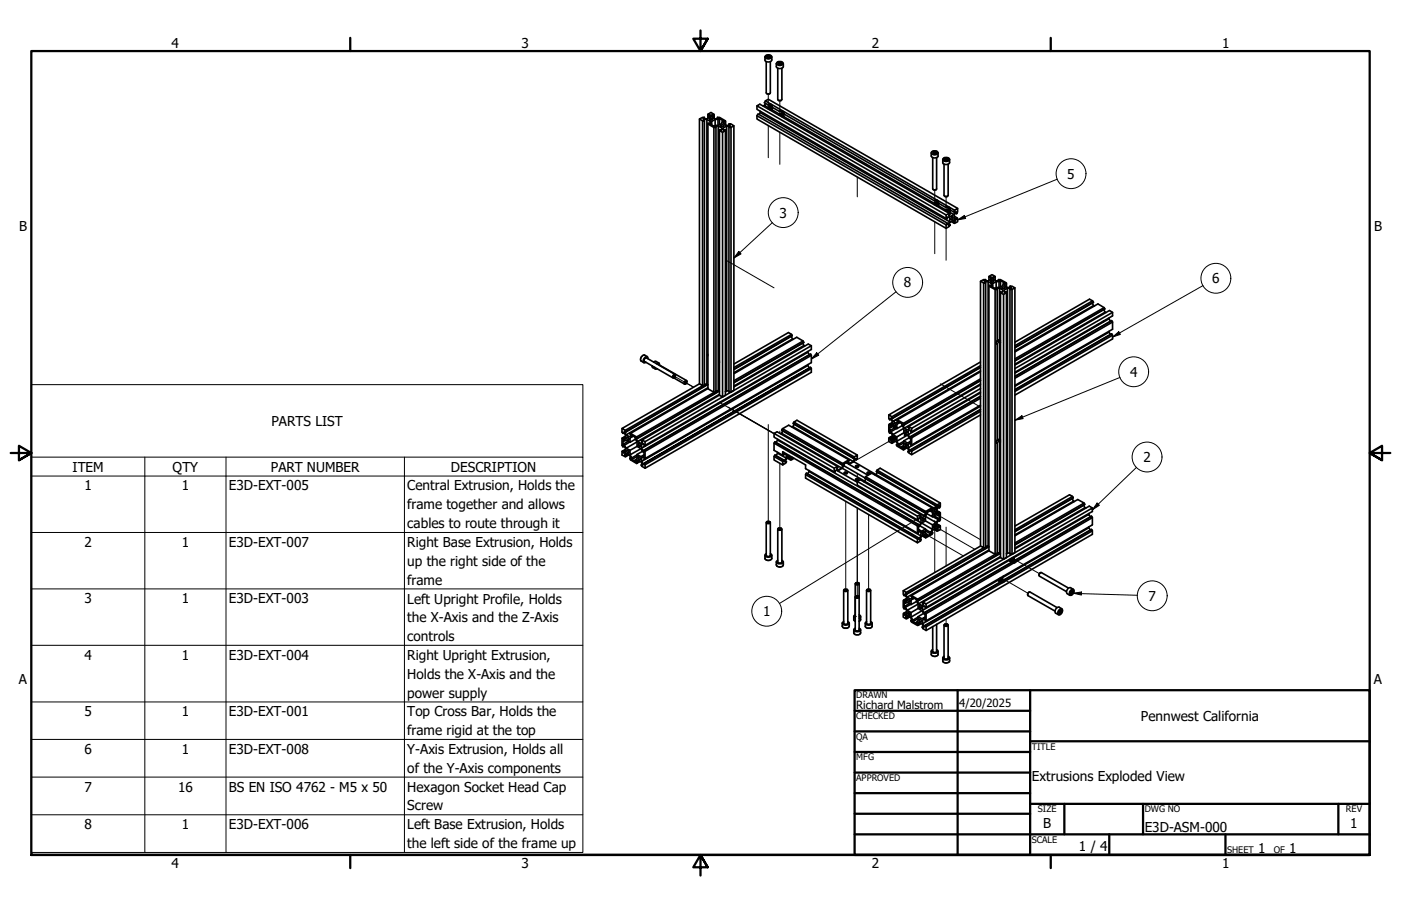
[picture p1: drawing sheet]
<svg xmlns="http://www.w3.org/2000/svg" width="432mm" height="279mm" viewBox="0 0 432 279" stroke-linecap="round" stroke-linejoin="round" font-family="sans-serif">
<!-- layer: Tweak Trail (ANSI) -->
<g fill="none" stroke="#000" stroke-width=".31">
<path d="M236.8 29v4.6M236.8 38.8v9.8M240.3 31.1v4.6M240.3 40.8v9.9M264.2 54.6v6.1M288.1 58.6v4.6M288.1 68.4v9.8M291.6 60.6v4.7M291.6 70.4v9.9M223.6 80.1l15 8.7M207.8 116l5.9 3.4M211.3 118l2.5 1.4"/>
<path d="M289.8 118.4l12.4 7.1M221.7 124.1l16.6 9.6M224.4 125.5l14.2 8.2-13.2-7.7M236.8 130.9v30.1M240.3 133v.6M278.6 133.5l-14.4 8.2M240.3 142.9v20.2M260.7 154.6v27.4M264.2 146v1.1M264.2 156.7v27.3M267.7 158.7v23.3M290.1 159.4l12.1 7"/>
<path d="M286.6 165.5l10.3 5.9M288.1 160.5v16M289.8 163.3l10.7 6.1M291.6 162.6v11.9M308.5 178.1l8.3 4.8M311.9 172.1l8.5 4.8M291.6 190.8v1.9"/>
</g>
<!-- layer: Visible (ANSI) -->
<g fill="none" stroke="#000" stroke-width=".51">
<path d="M236.2 19v9.6a.79 .79 0 0 0 1.2 0v-9.6M236.3 17.4l.4-.3 .5 .2 .2 .3-1 .1zM236.7 17.7l.3 .1M236.7 17.1l-.1 .6M237.2 17.3v.4M239.5 19.2l.7-.2a1.03 1.03 0 0 1 1.2 .6v1a1.3 1.3 0 0 1-2.1 0zM239.8 19.4l.4-.2 .5 .1 .2 .3-.4 .3-.5-.2zM240.2 19.7l.4 .1M240.2 19.2l-.1 .6M240.7 19.3v.4M215.6 36.7l.9-.5h.6l-.4 .2 .3 .2h.9l1-.6v-.5l-.3-.2-.4 .3v-.4l.9-.5 .9 .5v.4l-.4-.3-.3 .2v.5l1.1 .6h.9l.3-.2-.5-.2h.6l1.9 1.1v.3l-.5-.3-.2 .2v.5l1.1 .7h.8l.3-.2-.4-.3h.6l.9 .6-.9 .5h-.6l.4-.2-.3-.2h-.8l-1.1 .6v.5l.2 .2 .5-.3v.4l-.9 .5-1-.5v-.4l.5 .3 .3-.2v-.5l-1.1-.6h-.9l-.3 .2 .5 .2h-.7l-1.8-1.1v-.3l.4 .2 .3-.1v-.5l-1-.7h-.9l-.3 .2 .4 .3h-.6zM215.6 36.7v81.7l.9 .5v-81.6"/>
<path d="M217 36.8v.3M217.1 37.3v81.6h-.6M217.1 36.2v.4M217.9 36.8v81.7h-.8M218.2 38.2v81.7l1.8 1.1v-81.7M218.2 35.2v1.2M218.6 35.3v.8M218.7 36.6a.44 .44 0 0 1 .6-.2 .44 .44 0 0 1 .2 .5l-.7 .1zM219.3 37.5l1.1-.7h.9l.4-.2 1.2 .7-.4 .2v.5l-1.1 .7h-.9l-.4 .2-1.3-.7 .5-.2zM219.3 38v.5M219.6 35.3v.8M220 35.2v1.2v-.8"/>
<path d="M220.4 36.8v1.9M220.5 38.9v.3M220.7 39.3v81.7h-.7M221.1 36.2v.4M221.3 36.8v1.9M221.4 38.9v81.6h-.7M221.7 36.6v1.9M222.2 38.6h.9a.44 .44 0 0 1-.5 .5 .44 .44 0 0 1-.4-.5zM223.1 37.3v.9M223.6 37.3v1.2M224 38.9v81.6l-.4 .2M224.7 39.3v81.7h.6v-81.7"/>
<path d="M224.7 38.2v.5M224.8 38.9v.3M226.2 38.8v81.6l-.9 .6M233.3 32.6v1.1l58.3 33.7M233.3 35.7v1l58.3 33.7M234.3 34.3v.4l58.4 33.7M234.3 34.7l-.4 .6M235.6 32.5l-.4 .2M235.9 31.1l-.3 .6 1.1 .6M236 31.9l-.4 .6 58.3 33.7M236.3 28.9h.9M236.6 33.5l.7 .1 .1 .4"/>
<path d="M236.7 33.1l1.3 .7-.4-.8-.9 .1 .7 .1 .6 .6M237 32.3l1 .6M238 33l-.4-.5-.9-.2a.79 .79 0 0 1 .9-.1 .79 .79 0 0 1 .4 .9l2.2 1.3M239.7 21v9.7a.79 .79 0 0 0 1.3 0v-9.7M239.9 30.9h.9M240.1 35.5l.7 .1 .2 .4M240.3 35.2l.8-.2 .5 .9-.4-.5zM240.3 35.2l1.3 .7M240.5 34.4l1 .5M241.6 35.1l-.2-.4-1.2-.3a.8 .8 0 0 1 1-.2 .8 .8 0 0 1 .4 .9l46.4 26.8M221.7 40.3v81.6l1 .5v-81.6M223.6 40.3v81.6l-.9 .5"/>
<path d="M287.2 46.8l.7-.3a.93 .93 0 0 1 1.2 .7v.9a1.23 1.23 0 0 1-2.1 0zM287.5 48.6v9.6a.73 .73 0 0 0 1.2 0v-9.6M287.5 47l.4-.3 .6 .2 .1 .3-.4 .2-.5-.1zM287.7 58.5h.8M287.9 47.2l.4 .2M287.9 46.7l-.1 .7M288.5 46.9v.3M290.8 48.8l.8-.2a.84 .84 0 0 1 1.1 .6v1a1.23 1.23 0 0 1-2.1 0zM291 50.6v9.7a.72 .72 0 0 0 1.2 0v-9.7M291.1 49l.9-.1 .2 .3-.4 .3-.6-.2zM291.5 49.3l.3 .1M291.5 48.8l-.1 .6"/>
<path d="M292 48.9v.4M287.8 63.1l.7 .1 .2 .4M288 61.9a.75 .75 0 0 1 .9-.1 .75 .75 0 0 1 .3 .8l-.3-.5zM288 62.7l1.2 .8v-.6l-.4-.4-.8 .2 .9 .2 .3 .5M288.3 61.9l.9 .6M289.2 62.7l2.3 1.2M291.1 60.5h.9M291.4 65.2h.7l.1 .4M291.5 64.8l.9-.2 .4 .9-.4-.5zM291.5 64.8l1.3 .7M291.8 63.9l1 .6M291.9 68.8l-58.3-33.7-.3 .6 58.3 33.6"/>
<path d="M291.9 69l.3 .2M292.5 69.1l.4 .2M292.8 64.6l-.4-.5-.9-.2a.79 .79 0 0 1 .9-.1 .79 .79 0 0 1 .4 .9l1.1 .6 .4-.2-.4 1.1-1 .6-.5-.3v-.3l.5-.2-.4-.2-58.3-33.7-.9 .5 58.3 33.7M293.2 68.3l.7 .4M293.4 66.9h.2a.48 .48 0 0 1 .1 .6 .48 .48 0 0 1-.7 .1zM293.6 68.1l.7 .4M293.9 65.3l.3-.5 .9-.5v1l-.3 .6v-.5l-.3 .1-.4 .8v1.3l.4 .2 .3-.2v-.5l.3 .2v1.1l-.9 .5-.3-.2 .4-.2v-.4l-.4-.2-1 .6-.5 .7v.4l.5-.3-.4 .5-.9 .6v-1.1l.3-.5v.5l.3-.1 .5-.8v-1.3l-.5-.2-.3 .2v.5l-.3-.2v-1.1l.9-.5M294.1 65.3l.2 .2M294.1 66.7l.7 .4M294.1 67.2l.7 .4M294.4 65.7l.4 .2M295.1 64.3l-58.3-33.7-.9 .5 58.3 33.7"/>
<path d="M302.2 86.7v81.7l.9 .5v-81.7M303.6 86.9v.3M303.8 87.2v81.7h-.7M303.8 86.2v.4M304.5 86.9v81.6h-.7M304.8 88.3v81.6l1.9 1v-81.6M304.8 85.6v.8M305.3 85.3v.9M305.4 86.5l.8 .1a.45 .45 0 0 1-.4 .5 .45 .45 0 0 1-.5-.5zM305.9 87.4l1.1-.5h.9l.5-.3 1.2 .6-.5 .4v.5l-1.1 .5h-.9l-.4 .4-1.3-.7 .5-.4zM305.9 87.9v.6M306.3 85.3v.9"/>
<path d="M306.7 85.6v.8M307 86.9v1.9M307.1 88.9v.3M307.3 89.3h-.6l-1.9-1v-.4l.5 .2 .3-.2v-.5l-1.1-.5h-.9l-.3 .1 .5 .2h-.7l-.9-.5 .9-.5h.7l-.5 .3 .3 .1h.9l1.1-.6v-.5l-.3-.2-.5 .3v-.4l1-.5 .9 .5v.4l-.4-.3-.4 .2v.5l1.1 .6h.9l.3-.1-.5-.3h.7l1.8 1v.4l-.4-.2-.3 .2v.5l1 .5h.9l.3-.1-.4-.2h.6l.9 .5-.9 .5h-.6l.4-.3-.3-.1h-.9l-1 .6v.5l.3 .2 .4-.3v.4l-.9 .5-.9-.5M307.7 86.2v.4M307.9 86.9v1.7M308 88.9v81.7h-.5M308.4 86.6v1.9M308.8 88.6a.48 .48 0 0 1 .6-.2 .48 .48 0 0 1 .3 .6h-.8zM309.3 90.8v81.7l-.9-.5v-82.1l.4 .3 .3-.2v-.5l-1.1-.6-1.1 .1 .4 .3v15.9M309.8 87.4v.8M310.2 90.3v81.7l-.9 .5"/>
<path d="M310.2 87.6v.9M310.5 88.9v81.7l-.3 .1M311.3 89.3v81.6h.6v-81.6M311.3 88.3v.3M311.4 88.9v.3M312.8 88.8v81.6l-.9 .5M336.6 93.5l.7 .9M336.7 92.8l-23.9 13.8M337 93.2l-24.2 13.9M337.1 94.2l-24.3 14M338.6 99.9l-.4 .2M340.2 95.5l.7 .9"/>
<path d="M340.2 98.9l-.4 .3M340.3 94.9l-27.5 15.8M340.5 95.2l-27.7 16M340.6 96.3l-27.8 16M341.8 98l.4 1.1M341.8 98.3l-29 16.8M342.6 98.9l-29.8 17.2M342.9 96.3l-30.1 17.4M342.9 99.3l-30.1 17.3M198.7 111.5l8.7 5M199.3 110.4l8.7 5M199.5 110l-.8-.5a1.16 1.16 0 0 0-1.1 .6 1.16 1.16 0 0 0 .1 1.3l.7 .4"/>
<path d="M199.7 110.6a.58 .58 0 0 0-.5-.7 .58 .58 0 0 0-.6 .6l-.4 .6 .1 .7 .4 .1 .4-.2M200.9 112.8l.3 .5 .8 .5M201.5 111.6l.6-.2 1 .6M201.7 113.3l.3 .5 .6-.1M202.3 112.1l.6-.2 .4 .7M202.8 112.3l8.8 5M207.6 116.5l3.3 1.9M207.7 115.7l.3-.1a.45 .45 0 0 1 .1 .6 .45 .45 0 0 1-.6 .1zM208.2 115.8v-.2a.56 .56 0 0 0-.8 .2 .56 .56 0 0 0 .2 .7h.2M211.4 117.5h.1a.46 .46 0 0 1 .1 .6 .46 .46 0 0 1-.6 .2zM211.7 117.8v-.3a.61 .61 0 0 0-.7 .2 .61 .61 0 0 0 .1 .8l.2-.1M215.6 118.4l-23.9 13.7 1 .6"/>
<path d="M216.6 118.9l-23.9 13.8 .2 .4M217.3 118.5l-.2 .1M217.9 118.5l.3 .2M218 118.6l-25.1 14.6M218.1 118.6l-25.2 14.6-.4-.2v.3l.3-.1M218.2 109.3v.4M218.2 119.6l-25.2 14.5 1 .6 .5-.3v-.3l-.4-.2 .2-.2M218.2 119.8l-23.9 13.9 1.9 1M221.7 111.3v.5M226.2 112.3l16.8-9.7 1.2 .8-18 10.6M226.2 115.3l19.4-11.3 1.9 1.2 .2 .3-21.5 12.5M226.2 119.3l22.9-13.2 1 .5v1.2l-51.3 29.6v-1.2"/>
<path d="M243.8 103.8l.7 .8M244 103.1l-17.8 10.2M244.2 103.4l-18 10.5M244.3 104.5l-18.1 10.4M247.4 105.9l.6 .8M247.5 105.2l-21.3 12.2M247.7 105.5l-21.5 12.4M247.8 106.6l-21.6 12.5M249 108.4l.4 1M249 112.5l.4 1M249 108.6l-51.3 29.6v-1.1l.5-.3 .3 .2 .1 .5 .2-.1M249 112.7l-51.3 29.6v-1.1l.5-.3 .3 .1 .1 .5 .2-.1"/>
<path d="M249.9 113.3l-51.4 29.6 51.2-29.6 .4 .4v1.1l-51.3 29.6v-1.1M249.9 109.2l-51.3 29.7-.4 .2-.5-.9M250.1 113.7l-51.3 29.6-.2-.4M250.1 106.6l-51.3 29.6-.9-.5 23.8-13.8M250.1 109.6l-51.3 29.6-.2-.3M302.2 111.6l-28.3 16.4 1 .5M302.2 112.8l-27.3 15.7 .2 .4M302.2 113.2l-27.1 15.8M302.2 113.3l-27.1 15.7-.4-.2v.4l.3-.2M302.2 114.4l-27 15.5 1 .7 .5-.4v-.3l-.4-.2 .2-.2M302.2 114.6l-25.7 14.9 1.9 1.1M302.2 116.8l-23.8 13.8 .2 .3"/>
<path d="M302.2 117.3l-23.6 13.8M302.2 117.4l-23.6 13.7-.3-.3v.4l.3-.2M302.2 118.4l-23.4 13.6 .9 .6 .5-.3v-.3l-.4-.2 .2-.3M302.2 118.7l-22.2 12.8 1 .6M302.2 119.8l-21.2 12.3v1.1M307.1 105.3l.2-.1v.9l-.3-.4zM307.3 106.1v29.7M308 104.8v.9l-.2-.4zM308 104.8v.9M308.4 105.1v.6M312.8 105.5l23-13.2 .9 .5 .3 .4-24.2 14.1M312.8 108.5l25.6-14.8 2.1 1.5-27.7 16.1"/>
<path d="M312.8 112.6l29.1-16.8 1 .5v1.1l-30.1 17.4M312.8 116.1l29.8-17.2 .3 .4v2.2l-30.1 17.4M341.8 102.2l.4 .9M341.8 102.4l-29 16.7M342.6 103l-29.8 17.3M342.9 103.4l-30.1 17.3M191.7 132.1v1.2l.3 .4 .4-.2M192 139.1l-.3 .1v1.1l1 .5 1.1-.5M192 135l-.3 .1v2.3l.3 .4 .4-.2M192 137.8v-.4l.3 .1 .5 .8v1.2l-.5 .3-.3-.2M192 133.7v-.4l.3 .1 .5 .8v1.2l-.5 .3-.3-.2M192.5 133.3l.5 .8"/>
<path d="M192.8 134.6l-.8 .5v.4l.8-.4M192.8 134.5l-.8 .6M192.8 138.7l-.8 .4v.5l.8-.5M192.8 138.6l-.8 .5M193.2 138.9a.5 .5 0 0 1 .6 .3 .5 .5 0 0 1-.2 .6l-.3-.2zM193.3 140l-.8 .4v-.3l.5-.3 1 .6 .5 1.1-.4-.2 .3-.2M193.3 134.7a.51 .51 0 0 1 .5 .4 .51 .51 0 0 1-.2 .6l-.4-.4zM193.7 136.1l-1.7 .9v-1.2l.5 .2 .5-.3 1.2 .7M194.1 136.3l-1.6 1-.5-.3M194.8 134.7l-.6 .4v1.3l1.6-1M195.1 134.5l-.3 .2v-.5l1 .7v.4l.5 1v1.4l1.2 .7 .6 .9 .4 .2v1.2l-.4-.2M196.1 135.4l.4 .7"/>
<path d="M196.3 136.3l-3.3 1.9-.5-.9M196.3 137.7l-2.1 1.2-1.2-.7M196.7 136.8a.51 .51 0 0 1 .6 .3 .51 .51 0 0 1-.1 .6l-.5-.3zM197.5 138.4l-3.3 1.9v-1.4M198 139.2l-1.7 .9v1.4l-.5 .4v.4l-1-.6M198.2 139.1l.3 .1v-.4l51.4-29.6 .2 .4v2.2l-51.3 29.6v-2.2M220.2 121l-24 13.7 .2 .4M220.9 120.5l-.2 .2M221.4 120.5l.3 .2M221.6 120.6l-25.2 14.7M221.7 120.7l-25.3 14.6-.3-.3v.4l.2-.2M221.7 121.6l-25.2 14.5 1 .7 .5-.3v-.4l-.4-.1 .3-.3"/>
<path d="M221.9 124l-.6 .4M224 120.5h.7M224.1 120.5l-.5 .3M225.4 126.1l-.5 .3M238.6 133.7v1.1l18.5 10.7M238.6 136.7l44.2 25.5v2.2M238.8 136.3l44.2 25.5-.2 .4M239.6 139.5v.3l2.7 1.5M239.6 135.4l-.4 1.1M239.6 135.7l44.2 25.5-.5 .9M239.6 139.8l-.4 .7M240.9 133.6l-.3 .1"/>
<path d="M240.9 132.6l18.6 10.8M241.2 132.2l-.3 .4 18.6 10.7M241.2 132.9l-.3 .7 18.5 10.7M241.6 139.5v.3l.1-.2M244.3 131.6l-.1 .1M244.5 130.6l18.5 10.8M244.7 130.2l-.2 .4 18.5 10.6M244.8 130.9l-.5 .7 18.7 10.7M273.9 128v1.1l.4 .4 .3-.2M274.3 130.9v.4l.7-.4M274.3 129.5v-.4l.3 .1 .4 .8v1.2l-.4 .3-.3-.2M274.6 133.4l-.3 .2v-.4l.7 .9v1.2l-.4 .3-.3-.2"/>
<path d="M274.7 129.2l.5 .7M274.7 136.2l.4 .3M275 134.4l-1.1 .6v1.1l1 .6 1.1-.6M275 134.6l-.9 .3M275 134.9l-.7 .5v-.4M275 130.3l-1.1 .6v2.3l.4 .4M275 130.4l-.9 .4M275.4 134.7a.51 .51 0 0 1 .6 .3 .51 .51 0 0 1-.2 .6l-.4-.4zM275.4 130.6a.51 .51 0 0 1 .6 .3 .51 .51 0 0 1-.2 .6l-.4-.4zM275.5 135.8l-.8 .4v-.3l.5-.3 1 .6 .5 1.2-.4-.2 .3-.2M275.8 136l-.7 .6M275.8 131.9l-1.5 .9v-1.2l.3 .2 .6-.3 1.2 .7"/>
<path d="M276.3 137.2l.2 .4 1.9 1.1 1.1-.6M276.3 132.1l-1.7 1-.3-.3M276.4 136.1l.5 .9 1.7-.9M276.9 130.6v-.6l1.1 .7v.4l.6 1v1.4l1.1 .7 .6 .9 .4 .2v1.3l-.4-.3M277.4 130.3l-1 .6v1.3l1.7-.9M278.3 131.2l.5 .8M278.3 138.2l.3 .3M278.6 132.1l-3.4 1.9-.6-.9M278.6 133.5l-2.2 1.2-1.2-.7M278.6 136.6l-1.7 .9v-.5M278.6 136l1.1 .7 1-.6M279 133.7l-.2 .2"/>
<path d="M279 136.7a.5 .5 0 0 1 .5 .3 .5 .5 0 0 1-.2 .6l-.3-.4zM279 132.7a.5 .5 0 0 1 .5 .3 .5 .5 0 0 1-.2 .5l-.3-.3zM279 133.7l-.2 .7 .5-.5M279 137.9l-.7 .3v-.3l.5-.2 .9 .5 .5 1.2-.4-.2 .4-.2M279.4 138l-.8 .6M279.7 134.2l-3.3 1.9v-1.4M280.2 135l-1.6 1v1.4l-.6 .3v.4l-1.1-.6M280.7 134.6v.4l-.3-.1M280.7 138.7v.4l-.3-.2M282.7 132.2l-.3 .1M282.8 136.2l-.4 .3M302.2 120.9l-21.4 12.4-.4-.7-.5 .3v1.1"/>
<path d="M302.2 121.2l-22.3 12.8 .5 .9 .3-.2M302.2 122.2l-21.4 12.5M302.2 122.3l-21.4 12.4 .2 .3M302.2 122.8l-21.2 12.2v2.2M302.2 125l-21.4 12.4-.4-.7-.5 .3v1.1M302.2 125.3l-22.3 12.8 .5 .8 .3-.1M302.2 126.2l-21.4 12.5M302.2 126.4l-21.4 12.3 .2 .4M302.2 126.9l-21.2 12.2v1.1M302.2 128l-21.2 12.2-1-.6-.2-.4M307.1 136l.2-.2v.9l-.3-.4zM307.3 136.7v34.2h-.6"/>
<path d="M307.8 135.6l.2-.2v.9zM308 135.4v.9M308.4 135.7v.6M312.8 120.1l29.8-17.2 .3 .5v1.1l-30.1 17.4M192.5 140.4l.4 .3M193.7 140.2l-.8 .6M194.1 141.3l.2 .5 1.9 1.1 1.1-.6M194.2 140.3l.6 .9 1.5-.9M196.1 142.4l.3 .3M196.3 140.1l1.2 .7 1-.5M196.3 140.8l-1.5 .9v-.5M196.7 140.9a.51 .51 0 0 1 .6 .3 .51 .51 0 0 1-.1 .6l-.5-.4z"/>
<path d="M196.8 142l-.7 .4v-.3l.4-.2 1 .5 .5 1.2-.4-.2 .4-.2M197.2 142.2l-.8 .6M197.6 143.4l.3 .4 .9 .6M197.7 142.3l.5 .8 .3-.2M198.5 142.9v.4l-.3-.2M238.6 140.8v1.1l2.6 1.5M238.8 140.4l-.2 .4 2.6 1.5M241.2 140.4l-2.6-1.5v-2.2l.2-.4 44.2 25.5M241.6 141.9l-2.8-1.5 2.6 1.5M241.6 141.9l.2 .2M242.1 142.2l.3 .2M242.7 140.2v.6l.6-.3"/>
<path d="M242.7 141.3l.9 .5M242.8 141.2l.8 .5M243.2 141l.8 .4M244.2 141v.3l.2-.1M244.7 141.4l-.9 .5-.2-.2 .4-.3v-.3l-.5-.3-1 .6-.5 .8v.4l.4-.2-.2 .4-1 .6 .2-1.5 .2 .4 .7-1v-1.2l-.5-.2-.2 .1v.5l-.4-.1v-1.1l7.1 4.1v1.1l34.7 20 .3-.7 .5 .3v1.2l-34.4-19.9M248.3 146.4l34.5 19.8 .2-.3M248.5 146l34.5 19.9 .3 .2 .5-.8M249.4 145.1l-.5 1M258.1 143.8l-18.6-10.6-.9 .5 18.5 10.7M259.6 143.4l.2 .1M260.1 143.6l25 14.5 .2-.4M260.2 145.9l.3-.1 .4 .3"/>
<path d="M260.3 145.6l.8 .1a.45 .45 0 0 1-.4 .4 .45 .45 0 0 1-.5-.4zM260.8 142.7l.4 .2M261.6 141.8l-18.5-10.7-1.9 1.1 18.5 10.7M261.7 143.2l1.4-.8 25.4 14.7 .6-.8M261.7 143.2l-.5-.3v-.5l-1 .7v.4l-.6 .9M261.7 143.2l5.8 3.4M263.1 142.4l.5-.8 .3-.2v.5l.3-.5v-1.1l-1.2 .9h.4v.3l-.4 .8-1.1 .6-.5-.3v-.3l.4-.3-.2-.2-1.9 1.1-.2 .5 .3-.2v.3l-.4 .8-1 .6-.5-.2v-.4l.4-.2-.2-.3-1 .6v1.1l.3 .1v-.4l.3-.2 .5 .2M263.1 141.4l.3 .1M263.5 141.7l.4 .2M263.7 143.9l.4-.1 .4 .3M263.7 143.6h.9a.44 .44 0 0 1-.4 .5 .44 .44 0 0 1-.5-.5zM263.7 148l.4-.2 .4 .3"/>
<path d="M263.7 147.8l.3-.2 .6 .1a.45 .45 0 0 1-.4 .5 .45 .45 0 0 1-.5-.4zM264.2 140.3l-18.6-10.7-.9 .6 18.6 10.7M264.2 148.5l18.6 10.7 .9-.5M266.4 148.4l18.7 10.7 .4-.8M266.5 148.4l-6.9-4-1.4 .8 6 3.5M266.8 147l18.5 10.7 2-1.1M266.9 147.7l-.6 .9M267.3 145.9l.3-.1 .4 .3M267.4 145.6l.4-.1 .4 .3a.5 .5 0 0 1-.5 .3 .5 .5 0 0 1-.4-.4zM270.1 145.4l18.6 10.6 .2-.3M270.3 145l18.6 10.7 .9-.6M270.4 145.7l-.7 .8"/>
<path d="M282.8 159.2v1.1M284.4 160l.3-.2a.46 .46 0 0 1 .1 .6 .46 .46 0 0 1-.6 .1zM285.1 159.1l-1.1 .6-.5-.3 .4-.6-18.7-10.8-1 .5v1.1l18.8 10.9 .3-.7 .5 .2v1.2M285.1 158.2l.4-.2v.3l-.3-.1M285.2 159.3l3.3 1.9 .6-1M285.2 159.3v1.4l-1.2 .6-.9 1.2v1.2l.4-.2M286.4 157.5l.4 .2v-.5l-1 .7-.6 1.4M286.8 157.7l.6 .3v1.4l-1.7-1M287.4 159.4l1.1-.7 .6 .3 .4-.2v1.2M287.9 159.1l1.6 .9-.4 .2-1.6-.9M288 157.8l.2-.1a.44 .44 0 0 1 .1 .6 .44 .44 0 0 1-.6 .2zM288.5 157.1l-.9 .6-.5-.3v-.3l.4-.3-.2-.2-18.6-10.7-1.9 1.1-.2 .5 18.5 10.6"/>
<path d="M288.7 156l-18.6-10.5 .2-.5 1-.6 18.5 10.7v1.1l-.3 .5M288.7 156.1l.4-.1v.3l-.4-.2M288.7 157.6l.8 .5v.4M288.7 157.5l.8 .6M289.2 156.5l.3 .2v-.5l-.8 1v1.2l.5 .2 .3-.1-.8-.4M289.6 158l.2 .1v2.2l-.3 .4M330.5 153.8l.4 .8-18.1 10.4M330.6 153.1l.2 .4-18 10.3M330.8 153.5l-18 10.5M330.9 154.6l.2 .1M334 155.8l.4 .8-21.6 12.4M334.1 155.1l.2 .4-21.5 12.5"/>
<path d="M334.3 155.5l-21.5 12.6M334.4 156.6l.2 .1M335.6 158.4v.2M336 159.4l-.4-.8-51.2 29.6M336.5 159.3l.2 .3-23.5 13.6M336.7 159.6v2.3l-51.3 29.6M336.7 156.7l-1-.6-22.9 13.2M235.8 171.3v.8a1.13 1.13 0 0 0 1 .7 1.13 1.13 0 0 0 1.1-.7v-.8M236.2 170.8a.6 .6 0 0 0-.4 .8 .6 .6 0 0 0 .9 .2l1-.2 .1-.6-.4-.2M236.2 161.2v10M236.4 160.8l.9 .1a.45 .45 0 0 1-.5 .5 .45 .45 0 0 1-.4-.6zM236.5 160.8l-.3 .2a.58 .58 0 0 0 .6 .5 .58 .58 0 0 0 .6-.5l-.2-.2"/>
<path d="M237.4 161.2v10M239.3 173.3v.9a1.18 1.18 0 0 0 1 .7 1.18 1.18 0 0 0 1.1-.7v-.9M239.7 172.8a.6 .6 0 0 0-.3 .8 .6 .6 0 0 0 .8 .3 .66 .66 0 0 0 1-.2 .66 .66 0 0 0-.2-.9M239.7 163.2v10.1M239.8 163a.51 .51 0 0 1 .6-.2 .51 .51 0 0 1 .4 .4l-.5 .2zM240 162.9l-.2 .2a.59 .59 0 0 0 .5 .4 .59 .59 0 0 0 .6-.4l-.2-.2M241 163.2v10.1M263.8 179.8h.9a.44 .44 0 0 1-.5 .4 .44 .44 0 0 1-.4-.4zM263.8 179.7l-.1 .2a.58 .58 0 0 0 .5 .5 .58 .58 0 0 0 .6-.5l-.3-.2M283.1 161.7v.5l.2-.1-.2-.2M283.3 166.1l-.2 .1v-.3l-34.6-19.9-.2 1.4 34.5 20v-1.2M283.5 162.2l1.7 .9v1.4l.6 .3v.5l1-.6"/>
<path d="M283.9 166.3l-.2 .5-.9 .6M284 161.3l3.4 2v-1.4M284.4 165.2l.7 .5M284.5 163.9l.2-.1a.46 .46 0 0 1 .1 .7 .46 .46 0 0 1-.6 .1zM284.7 165l.8 .4v-.3l-.4-.3-1.1 .6-.5 1.2 .4-.3-.3-.2M285.2 160.7l2.2 1.2 1.1-.7M285.2 163.3l1.6 .9 .6-.9M285.2 163.7l1.6 1v-.5M285.2 163.1l-1.2 .7-.9-.5M285.5 165.4l-.4 .2M287.5 164.3l-.2 .5-2 1.1-1-.6M287.9 163.1l.8 .6"/>
<path d="M287.9 162l.3-.2a.44 .44 0 0 1 .1 .6 .44 .44 0 0 1-.6 .2zM288.3 162.9l.8 .5v-.3l-.6-.3-.9 .6-.5 .7v.4l.4-.2-.4-.2M288.7 161.5l1.1 .7v1.1l-.9 .5-1.1-.6M288.7 161.7l.9 .4M288.7 162.1l.8 .5v-.5M289.1 163.4l-.4 .2M289.2 160.5l.3 .2v-.4l-.8 1v1.1l.5 .4 .3-.2M302.2 168.4l-23.8 13.8M303.2 168.9l-23.9 13.8M304 168.5l-.2 .1M304.5 168.5l.3 .2M304.7 168.6l-25.2 14.5"/>
<path d="M304.7 168.7l-25.2 14.5M304.8 169.9l-23.9 13.7M304.8 169.6l-25.2 14.5M306.8 170.9l-24 13.9M307.7 179l.4 .1 .8-.8-.2 .8-.5 .1zM308 170.6l.4 .1M308.2 170.6l-25.1 14.5M308.3 170.7l-25.2 14.5M308.4 179.5l-23.3 13.3v.5l-.3-.1-.4-.9v-1.1l.4-.3 .3 .2v.4h.3v-2.3l-.3-.4M308.4 171.9l-23.9 13.8M308.4 171.6l-25.3 14.6M308.4 179.5h.1"/>
<path d="M308.5 178.1l-.5 .3M308.5 179.5l-23.3 13.4M308.9 178.3l-1.2 .7M309.1 179.6l-23.7 13.7M309.4 178.9l-.9 .6M309.6 178.8l26.9-15.5-26.8 15.5M309.6 178.8l-.6 .6-.6 .1M309.6 178.8h.1M309.7 178.8a.75 .75 0 0 1-.4 .8 .75 .75 0 0 1-.8-.1M310.5 170.6h.8M310.7 170.6l-.5 .2M312 173.4l-26.9 15.4v.4l-.3-.2-.4-.8v-1.1l.4-.3 .4 .7 51.5-29.8v-1l-51.3 29.5"/>
<path d="M312 173.4l-26.8 15.4M312 172l-.2 .3h-.4M312.4 173.7l-27 15.5M312.5 172.1l-1.4 .8a.81 .81 0 0 0 1.1 .3 .81 .81 0 0 0 .3-1.1 1.2 1.2 0 0 1-1.2 .9M312.8 165.2l19.4-11.1 1.9 1-21.3 12.3M312.8 162.2l16.8-9.6 1 .5-17.8 10.3M313.1 172.7l-1.2 .7M313.2 172.6l23.3-13.3-23.2 13.4M313.2 172.6l-.6 .7-.6 .2M313.2 172.6l.1 .1M313.3 172.7a.82 .82 0 0 1-.4 .8 .82 .82 0 0 1-.9-.1M320.7 176.6l-.5 .8"/>
<path d="M335.6 162.4v.4M336 163.4l-.4-.6-51.2 29.5M336.5 163.3l.2 .4-27.2 15.7M336.7 163.7v1.1l-51.3 29.6-1.2-.9 .4 .1-.4-1.2-1.1-.6-.4 .4v.3M259.6 192.2v.9a1.24 1.24 0 0 0 2.1 0v-.9M260 191.7a.58 .58 0 0 0-.3 .8 .58 .58 0 0 0 .8 .3h.3a.6 .6 0 0 0 .8-.3 .6 .6 0 0 0-.3-.8M260 182.1v10.1M260.2 181.8a.46 .46 0 0 1 .6-.2 .46 .46 0 0 1 .2 .6h-.6l-.2-.1zM260.3 181.7l-.2 .2a.58 .58 0 0 0 .6 .5 .58 .58 0 0 0 .5-.5l-.2-.2M261.3 182.1v10.1M263.1 194.2v.9a1.18 1.18 0 0 0 2.1 0v-.9M263.1 190.1v1.1l.5 .4"/>
<path d="M263.6 193.7a.59 .59 0 0 0-.4 .8 .59 .59 0 0 0 .8 .3h.4a.59 .59 0 0 0 .8-.3 .59 .59 0 0 0-.4-.8M263.6 189.6l-.5 .5 .5 .5M263.6 180v14.2M263.8 183.8l.6-.1 .3 .2a.45 .45 0 0 1-.5 .4 .45 .45 0 0 1-.4-.5zM263.8 183.8a.53 .53 0 0 0 .4 .8 .53 .53 0 0 0 .6-.6l-.3-.2M264.8 189.6l.4 .5-.4 .5M264.8 180v14.2M265.2 190.1v1.1l-.4 .4M266.7 192.2v.9a1.18 1.18 0 0 0 2.1 0v-.9M267.1 191.7a.6 .6 0 0 0-.3 .8 .6 .6 0 0 0 .8 .3l.9-.1 .3-.4-.1-.3-.3-.3M267.1 182.1v10.1M267.3 181.8a.43 .43 0 0 1 .6-.2 .43 .43 0 0 1 .2 .6h-.8z"/>
<path d="M267.4 181.7l-.3 .2a.58 .58 0 0 0 .6 .5 .58 .58 0 0 0 .6-.5l-.2-.2M268.4 182.1v10.1M278.7 189.6l-.1-.5-.2 .1v1.1l.9 .6 .2-.3M278.7 185.8l.4 .3 .5-.4 1.2 .7v-1.4l.6-.3v-.4l1 .5v.6l.6 .9v1.3l1.2 .7 .9 1.2v1.3l-.4-.3-.5 .3-1.2-.6v1.3l-.6 .3v.5l-1-.6v-.4l-.6-1v-1.4l-1.2-.7-.5-.9-.4-.2zM279 183.5l-.3 .2M279 187.6l-.3 .2M279.1 190.4v-.3l.5-.3 1 .6 .5 .8v.3l-.4-.2 .2 .5 1.9 1.1 .3-.2M279.5 188.7l-.8 .5M279.5 188.6l-.9 .5M279.5 183.1l-.4 .2M279.5 185.1l-.8 .4M279.5 184.7l-.8 .4"/>
<path d="M279.5 184.5l-.9 .5M279.5 189.2l-.8 .4M279.8 184.8a.5 .5 0 0 1 .6 .3 .5 .5 0 0 1-.2 .6l-.3-.2zM279.9 190l-.8 .4 .4 .2 .8-.4M279.9 188.8a.51 .51 0 0 1 .6 .4 .51 .51 0 0 1-.3 .6l-.3-.3zM280.3 186.1l-1.6 1M280.4 190.2l-.9 .6M280.7 186.4l-1.6 .9M281.1 191.1l-.4 .2M281.7 184.5l-.3 .2M282.5 185.5l-1.7 .9M283 190.3l-1.6 1"/>
<path d="M283 187.6l-2.2 1.3M283 186.3l-3.4 1.9M283 190.8l-1.6 .9M283 185.2l-.3 .2M283.3 186.8a.51 .51 0 0 1 .6 .3 .51 .51 0 0 1-.1 .6l-.5-.4zM283.3 190.9a.51 .51 0 0 1 .6 .3 .51 .51 0 0 1-.1 .6l-.5-.3zM283.5 192l-.8 .5 .4 .2 .7-.5M283.9 192.3l-.8 .5M284.2 188.3l-3.4 2M284.6 193.2l-.4 .2M284.7 189.2l-1.7 1M285.1 192.8l.3 .5v1.1"/>
<path d="M285.1 190.3l-.4 .2M285.1 193l-.3 .2M285.1 188.9l-.3 .1M285.4 187.3v-1.1l-.9-.5-.3 .2 .4 .3v.3l-.4 .3-1.1-.6-.4-.8v-.4l.4 .2-.3-.4-1.9-1.2-.2 .3 .4 .2v.4l-.5 .2-1-.6-.5-.8v-.3l.4 .2-.2-.5-.9-.5 .2 1.4 .1-.3 .8 1v1.1l-.5 .3-.3-.2v-.4l-.3 .1v2.1l.3 .5v-.5l.3 .2 .5 .8v1.2l-.5 .2-.3-.1M287.5 193.2v7.7M288.7 192.5v8.4M291 192.8v10.1M291.1 192.5h.9a.44 .44 0 0 1-.4 .5 .44 .44 0 0 1-.5-.5zM291.3 192.5l-.3 .2a.58 .58 0 0 0 .6 .5 .58 .58 0 0 0 .6-.5l-.2-.2M292.2 192.8v10.1M317.2 182.6l-.4 .3-.1 .5M325.6 187.5l.7-.3 .9 .5a1.16 1.16 0 0 1 .1 1.3 1.16 1.16 0 0 1-1.1 .5l-1-.7v-.5z"/>
<path d="M325.8 187.4l-8.4-4.8a.77 .77 0 0 0-.5 1.1l8.3 4.8M326.5 189l.3 .2M326.7 188.3l.5 .4M326.7 188.5l-.2 .2M326.8 188.2l.4 .1v.4l-.4 .5h-.3v-.5zM329.2 181.5l.7-.3 .9 .5a1.19 1.19 0 0 1 0 1.3 1.19 1.19 0 0 1-1.1 .6l-.9-.7-.1-.3zM329.3 181.4l-8.3-4.8a.7 .7 0 0 0-.7 .3 .7 .7 0 0 0 .1 .8l8.3 4.7M329.9 182.9l.4 .2M330.2 182.4l.5 .3M330.3 182.4l-.4 .4M330.3 182.2h.4v.5l-.4 .4h-.4v-.5zM287 200.9v.8a1.13 1.13 0 0 0 1.1 .7 1.13 1.13 0 0 0 1-.7v-.8"/>
<path d="M287.5 200.3a.59 .59 0 0 0-.4 .8 .59 .59 0 0 0 .8 .3 .7 .7 0 0 0 .9 0 .7 .7 0 0 0 .1-.9l-.2-.2M290.6 202.9v.9a1.13 1.13 0 0 0 1 .7 1.13 1.13 0 0 0 1.1-.7v-.9M291 202.4a.63 .63 0 0 0-.4 .8 .63 .63 0 0 0 .9 .3 .73 .73 0 0 0 .9-.1 .73 .73 0 0 0 .1-.9l-.3-.1"/>
<circle cx="236.8" cy="18.1" r="1.16"/>
</g>
<!-- layer: Visible Narrow (ANSI) -->
<g fill="none" stroke="#000" stroke-width=".38">
<path d="M235.8 17.6a1.17 1.17 0 0 0 1 .6 1.17 1.17 0 0 0 1.1-.6M236 17.2a1.13 1.13 0 0 1 1.7 .4 1.05 1.05 0 0 1-1.8-.2zM239.3 19.6a1.23 1.23 0 0 0 2.1 0M239.5 19.3a1.09 1.09 0 0 1 1.8 .3 1.11 1.11 0 0 1-1.9-.2zM287 47.2a1.17 1.17 0 0 0 1.1 .6 1.17 1.17 0 0 0 1-.6M287.4 46.7a.94 .94 0 0 1 1.5 .6 .95 .95 0 0 1-1 .4 .95 .95 0 0 1-.7-.8zM290.6 49.2a1.17 1.17 0 0 0 1 .7 1.17 1.17 0 0 0 1.1-.7M290.8 48.9a1.07 1.07 0 0 1 1.7 .3 1.05 1.05 0 0 1-1.8-.2zM198.7 109.5a1.22 1.22 0 0 0-1 1.9M199.3 110.4a.66 .66 0 0 0-.6 .4 .66 .66 0 0 0 .1 .7 .64 .64 0 0 1-.2-.8 .64 .64 0 0 1 .8-.3M201 112.8l.2 .5M202.2 111.5l-.7 .2"/>
<path d="M202.6 112.3l.3 .1M202.6 112.3h.2M235.8 172.1a1.17 1.17 0 0 0 1 .7 1.17 1.17 0 0 0 1.1-.7M236.2 171.1a.65 .65 0 0 0 .6 .5 .65 .65 0 0 0 .6-.5M236.2 171.2a.72 .72 0 0 0 1.2 0M239.3 174.2a1.23 1.23 0 0 0 2.1 0M239.7 173.2a.65 .65 0 0 0 .6 .5 .65 .65 0 0 0 .7-.5M239.7 173.3a.79 .79 0 0 0 1.3 0M259.6 193.1a1.3 1.3 0 0 0 2.1 0M260 192.1a.68 .68 0 0 0 .7 .4 .68 .68 0 0 0 .6-.4M260 192.2a.72 .72 0 0 0 1.3 0M263.1 195.1a1.17 1.17 0 0 0 1.1 .7 1.17 1.17 0 0 0 1-.7"/>
<path d="M263.1 191.1l.5 .5M263.6 194.1a.63 .63 0 0 0 .6 .5 .63 .63 0 0 0 .6-.5M263.6 194.2a.67 .67 0 0 0 .6 .4 .67 .67 0 0 0 .6-.4M263.6 190.1v.1M264.8 190.1v.1M265.2 191.1l-.4 .5M266.7 193.1a1.23 1.23 0 0 0 2.1 0M267.1 192.1a.68 .68 0 0 0 .6 .4 .68 .68 0 0 0 .7-.4M267.1 192.2a.72 .72 0 0 0 1.3 0M326.7 188l.5-.2a1.02 1.02 0 0 1 .1 1.1 1.02 1.02 0 0 1-1 .6l-.1-.8zM327.2 187.7a1.22 1.22 0 0 0-1 1.8M330.1 182.1l.4-.2a.69 .69 0 0 1 .5 .6 .69 .69 0 0 1-.4 .7l-.4 .3a.73 .73 0 0 1-.6-.6 .73 .73 0 0 1 .5-.8z"/>
<path d="M330.8 181.7a1.24 1.24 0 0 0-1.1 1.9M287 201.7a1.17 1.17 0 0 0 1.1 .7 1.17 1.17 0 0 0 1-.7M287.5 200.7a.61 .61 0 0 0 .6 .5 .61 .61 0 0 0 .6-.5M287.5 200.9a.73 .73 0 0 0 1.2 0M290.6 203.8a1.17 1.17 0 0 0 1 .6 1.17 1.17 0 0 0 1.1-.6M291 202.8a.65 .65 0 0 0 .6 .5 .65 .65 0 0 0 .6-.5M291 202.9a.79 .79 0 0 0 1.2 0"/>
</g>
<circle cx="263.6" cy="190.1" r=".19" fill="#000"/>
<!-- layer: Symbol (ANSI) -->
<g fill="none" stroke="#000" stroke-width=".31">
<path d="M325.9 55.2l-30.8 12.6M227.7 77.5l.7 .8-2.2 1.3zM238.1 68.6l-11.9 11M295.1 67.8l2.1-1.4 .4 1zM276.2 90l-26.1 20.7M370.8 88.1l-27.9 15.8M251.7 108.8l.6 .7-2.2 1.2zM342.9 103.9l1.9-1.6 .5 .8zM345.2 116.4l-32.4 13.2M312.8 129.6l2.2-1.4 .3 .9zM9.7 141v-22.4h169.9v22.4M9.7 141h169.9v5.8"/>
<path d="M9.7 141v121.9h169.9v-116.1M9.7 146.8h169.9M44.6 141v121.9M69.7 141v121.9M124.7 141v121.9M287.5 156.6l2.3-.9-1.8 1.7zM289.8 155.7l-49.6 30.4M338.1 155.1l.7 .7-2.1 1.4zM350.3 144.1l-13.6 13.1M9.7 164.2h169.9M9.7 181.6h169.9M9.7 199h169.9"/>
<path d="M330.8 182.9l2.5-.3v.9zM330.8 182.9l19.8 .7M9.7 216.5h169.9M9.7 228h169.9M9.7 239.6h169.9M9.7 251.3h169.9"/>
<circle cx="330.1" cy="53.6" r="4.6"/>
<circle cx="241.4" cy="65.6" r="4.6"/>
<circle cx="279.7" cy="87.1" r="4.6"/>
<circle cx="374.7" cy="85.8" r="4.6"/>
<circle cx="349.4" cy="114.6" r="4.6"/>
<circle cx="353.5" cy="140.9" r="4.6"/>
<circle cx="236.3" cy="188.5" r="4.6"/>
<circle cx="355.1" cy="183.7" r="4.6"/>
</g>
<!-- layer: Border (ANSI) -->
<g fill="none" stroke="#000" stroke-width=".7">
<path d="M107.9 11.7v4M215.9 9.4v6.3l-2.2-3.8h4.4l-2.2 3.8 2.2-3.8M323.8 11.7v4M3.3 139.7h6.4l-3.9-2.2v4.4l3.9-2.2-3.9 2.2M428.5 139.7h-6.4l3.9-2.2v4.4l-3.9-2.2 3.9 2.2M263.4 212.9h158.7v50.8h-158.7zM263.4 219.2h54.1M295.1 212.9v50.8M317.5 212.9v50.8M263.4 225.6h54.1M263.4 231.9h54.1M263.4 238.3h54.1"/>
<path d="M317.5 228.6h104.6M263.4 244.6h54.1M263.4 251h54.1M263.4 257.3h158.7M317.5 247.9h104.6M328 247.9v9.4M341.9 257.3v6.4M352.3 247.9v9.4M377.7 257.3v6.4M412.5 247.9v9.4M9.7 263.7v-248h412.4v248h-412.4h412.4M107.9 263.7v4"/>
<path d="M218.1 267.5l-2.2-3.8 2.2 3.8h-4.4l2.2-3.8v6.3M323.8 263.7v4"/>
</g>
<!-- layer: Symbol (ANSI) -->
<path d="M227.7 77.5l.7 .8-2.2 1.3zM295.1 67.8l2.1-1.4 .4 1zM251.7 108.8l.6 .7-2.2 1.2zM342.9 103.9l1.9-1.6 .5 .8zM312.8 129.6l2.2-1.4 .3 .9zM287.5 156.6l2.3-.9-1.8 1.7zM338.1 155.1l.7 .7-2.1 1.4zM330.8 182.9l2.5-.3v.9z" fill="#000"/>
<g font-size="4.2">
<text x="52.8" y="14.7">4</text>
<text x="160.8" y="14.7">3</text>
<text x="268.7" y="14.7">2</text>
<text x="376.7" y="14.7">1</text>
<text x="328.9" y="55.1">5</text>
<text x="5.9" y="71.4">B</text>
<text x="240.3" y="67.1">3</text>
<text x="423.5" y="71.4">B</text>
<text x="278.6" y="88.6">8</text>
<text x="373.6" y="87.4">6</text>
<text x="348.3" y="116.2">4</text>
<text x="83.7" y="131.3">PARTS LIST</text>
<text x="352.4" y="142.5">2</text>
<text x="22.4" y="145.4">ITEM</text>
<text x="53.2" y="145.4">QTY</text>
<text x="83.4" y="145.4">PART NUMBER</text>
<text x="139" y="145.4">DESCRIPTION</text>
<text x="26" y="151.2">1</text>
<text x="56" y="151.2">1</text>
<text x="70.5" y="151.3">E3D-EXT-005</text>
<text x="125.5" y="151.3">Central Extrusion, Holds the</text>
<text x="125.5" y="157.1">frame together and allows</text>
<text x="125.5" y="162.9">cables to route through it</text>
<text x="26" y="168.7">2</text>
<text x="56" y="168.7">1</text>
<text x="70.5" y="168.7">E3D-EXT-007</text>
<text x="125.5" y="168.7">Right Base Extrusion, Holds</text>
<text x="125.5" y="174.5">up the right side of the</text>
<text x="125.5" y="180.3">frame</text>
<text x="354" y="185.2">7</text>
<text x="26" y="186.1">3</text>
<text x="56" y="186.1">1</text>
<text x="70.5" y="186.1">E3D-EXT-003</text>
<text x="125.5" y="186.1">Left Upright Profile, Holds</text>
<text x="125.5" y="191.9">the X-Axis and the Z-Axis</text>
<text x="235.2" y="190">1</text>
<text x="125.5" y="197.7">controls</text>
<text x="26" y="203.5">4</text>
<text x="56" y="203.5">1</text>
<text x="70.5" y="203.5">E3D-EXT-004</text>
<text x="125.5" y="203.5">Right Upright Extrusion,</text>
<text x="125.5" y="209.3">Holds the X-Axis and the</text>
<text x="5.8" y="211.1">A</text>
<text x="125.5" y="215.1">power supply</text>
<text x="423.4" y="211.1">A</text>
<text x="26" y="220.9">5</text>
<text x="56" y="220.9">1</text>
<text x="70.5" y="220.9">E3D-EXT-001</text>
<text x="125.5" y="220.9">Top Cross Bar, Holds the</text>
<text x="125.5" y="226.8">frame rigid at the top</text>
<text x="351.7" y="222.3">Pennwest California</text>
<text x="26" y="232.5">6</text>
<text x="56" y="232.5">1</text>
<text x="70.5" y="232.5">E3D-EXT-008</text>
<text x="125.5" y="232.5">Y-Axis Extrusion, Holds all</text>
<text x="125.5" y="238.4">of the Y-Axis components</text>
<text x="26" y="244.1">7</text>
<text x="54.9" y="244.1">16</text>
<text x="70.5" y="244.1">BS EN ISO 4762 - M5 x 50</text>
<text x="125.5" y="244.2">Hexagon Socket Head Cap</text>
<text x="318" y="240.9">Extrusions Exploded View</text>
<text x="125.5" y="249.9">Screw</text>
<text x="26" y="255.7">8</text>
<text x="56" y="255.7">1</text>
<text x="70.5" y="255.7">E3D-EXT-006</text>
<text x="125.5" y="255.8">Left Base Extrusion, Holds</text>
<text x="321.5" y="255.4">B</text>
<text x="352.8" y="256.7">E3D-ASM-000</text>
<text x="416.2" y="255.4">1</text>
<text x="125.5" y="261.6">the left side of the frame up</text>
<text x="332.5" y="262.5">1 / 4</text>
<text x="387.7" y="263.1">1</text>
<text x="397.4" y="263.1">1</text>
<text x="52.8" y="267.7">4</text>
<text x="160.8" y="267.7">3</text>
<text x="268.7" y="267.7">2</text>
<text x="376.7" y="267.7">1</text>
</g>
<g font-size="3.5">
<text x="263.9" y="218.6">Richard Malstrom</text>
<text x="295.7" y="218.1">4/20/2025</text>
</g>
<g font-size="2.8">
<text x="263.9" y="215.4">DRAWN</text>
<text x="263.9" y="221.8">CHECKED</text>
<text x="263.9" y="228.2">QA</text>
<text x="318" y="231.1">TITLE</text>
<text x="263.9" y="234.5">MFG</text>
<text x="263.9" y="240.9">APPROVED</text>
<text x="319.9" y="250.5">SIZE</text>
<text x="352.8" y="250.5">DWG NO</text>
<text x="414.8" y="250.4">REV</text>
<text x="318" y="259.9">SCALE</text>
<text x="378.2" y="263.1">SHEET</text>
<text x="392.6" y="263.1">OF</text>
</g>
</svg>
